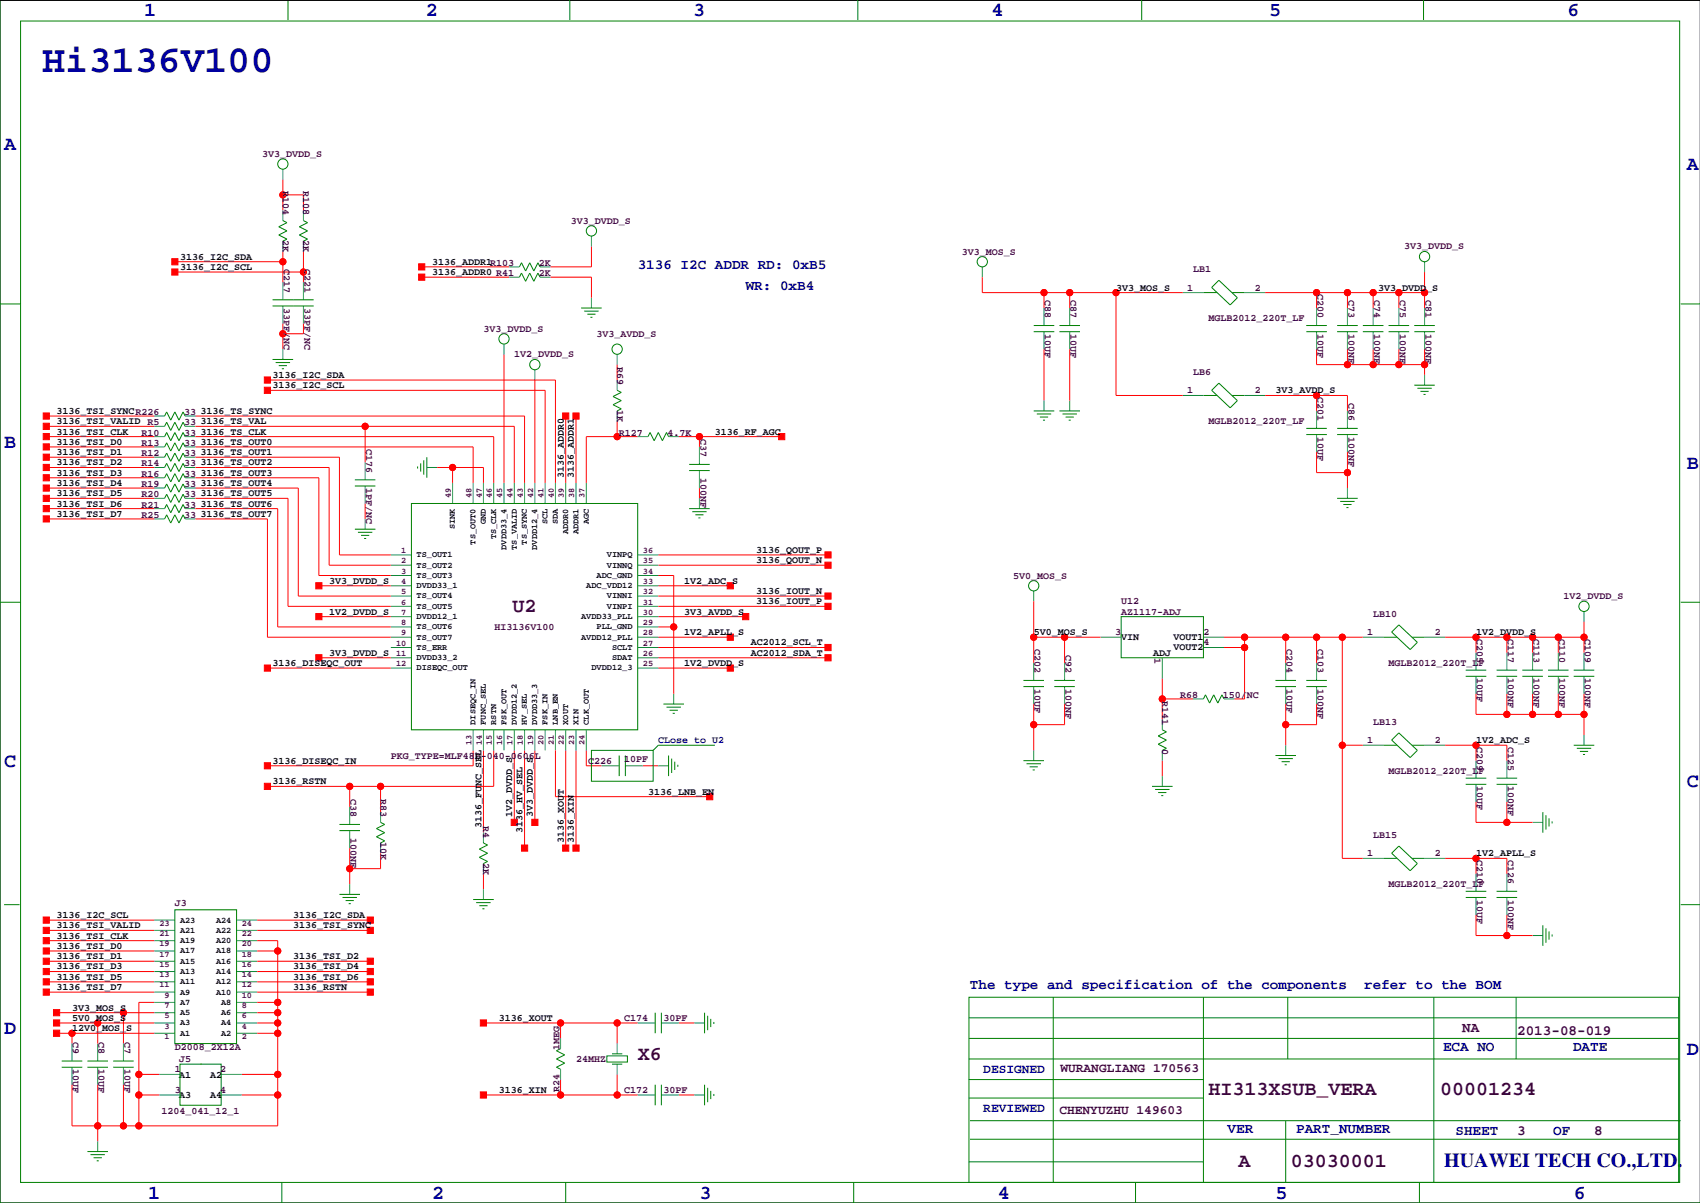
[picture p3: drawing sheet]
<svg xmlns="http://www.w3.org/2000/svg" width="420mm" height="297mm" viewBox="0 0 420 297" stroke-linecap="round" stroke-linejoin="round" font-family="sans-serif">
<path d="M419.9 .1h-419.9v296.9h419.9" fill="none" stroke="#000" stroke-width=".25"/>
<g fill="none" stroke="#008080" stroke-width=".25">
<path d="M69.8 41.8v2.5M69.8 51.9v2.6M69.8 59.5v2.6M74.9 51.9v2.6M74.9 59.5v2.6M146 58.3v2.5M69.8 69.7v4.3M69.8 75.6v4.3M74.9 69.7v4.3M74.9 75.6v4.3M125.7 65.9h2.6M125.7 68.4h2.6"/>
<path d="M133.3 65.9h2.6M133.3 68.4h2.6M146 73.5v2.6M242.6 65.9v2.5M257.8 76.1v4.3M264.2 76.1v4.3M292.1 72.2h5.1M307.3 72.2h5.1M325.1 76.1v4.3M332.7 76.1v4.3M339.1 76.1v4.3M345.4 76.1v4.3"/>
<path d="M351.8 64.6v2.6M351.8 76.1v4.3M69.8 86.2v2.6M124.5 84.9v2.6M132.1 91.3v2.5M152.4 87.5v2.5M152.4 93.8v2.6M257.8 81.9v4.3M257.8 98.9v2.6M264.2 81.9v4.3M264.2 98.9v2.6M292.1 97.6h5.1"/>
<path d="M307.3 97.6h5.1M325.1 81.9v4.3M332.7 81.9v4.3M339.1 81.9v4.3M345.4 81.9v4.3M351.8 81.9v4.3M351.8 92.6v2.5M38.1 118h2.5M38.1 115.4h2.5M38.1 112.9h2.5M38.1 102.7h2.5M38.1 107.8h2.5"/>
<path d="M38.1 105.3h2.5M38.1 110.3h2.5M45.7 118h2.6M45.7 115.4h2.6M45.7 112.9h2.6M45.7 102.7h2.6M45.7 107.8h2.6M45.7 105.3h2.6M45.7 110.3h2.6M90.2 114.2v4.3M105.4 115.4h2.5M111.8 119.2v5.1"/>
<path d="M116.8 119.2v5.1M119.4 119.2v5.1M121.9 119.2v5.1M124.5 119.2v5.1M127 119.2v5.1M129.5 119.2v5.1M132.1 119.2v5.1M134.6 119.2v5.1M137.2 119.2v5.1M139.7 119.2v5.1M142.2 119.2v5.1M144.8 119.2v5.1"/>
<path d="M152.4 101.5v2.5M157.5 107.8h2.5M165.1 107.8h2.5M172.7 110.3v4.4M172.7 116.2v4.3M325.1 101.5v4.3M325.1 107.3v4.3M332.7 101.5v4.3M332.7 107.3v4.3M38.1 128.1h2.5M38.1 125.6h2.5M38.1 120.5h2.5"/>
<path d="M38.1 123h2.5M45.7 128.1h2.6M45.7 125.6h2.6M45.7 120.5h2.6M45.7 123h2.6M90.2 120v4.3M90.2 128.1v2.6M96.5 137h5.1M96.5 139.6h5.1M157.5 137h5.1M157.5 139.6h5.1M172.7 123v2.6"/>
<path d="M332.7 120.5v2.5M96.5 157.3h5.1M96.5 159.9h5.1M96.5 142.1h5.1M96.5 144.6h5.1M96.5 147.2h5.1M96.5 149.7h5.1M96.5 152.3h5.1M96.5 154.8h5.1M157.5 157.3h5.1M157.5 159.9h5.1M157.5 142.1h5.1"/>
<path d="M157.5 144.6h5.1M157.5 147.2h5.1M157.5 149.7h5.1M157.5 152.3h5.1M157.5 154.8h5.1M255.3 145.9v2.5M271.8 157.3h5.1M297.2 157.3h5.1M297.2 159.9h5.1M336.5 157.3h5.1M351.8 157.3h5.1M391.2 151v2.5"/>
<path d="M96.5 162.4h5.1M96.5 165h5.1M157.5 162.4h5.1M157.5 165h5.1M166.4 171.3v2.5M255.3 163.7v4.3M255.3 169.5v4.3M262.9 163.7v4.3M262.9 169.5v4.3M287 162.4v5.1M287 177.7v2.5M294.6 172.6h2.6"/>
<path d="M302.3 172.6h2.5M317.5 163.7v4.3M317.5 169.5v4.3M325.1 163.7v4.3M325.1 169.5v4.3M364.5 161.1v4.4M364.5 167v4.3M372.1 161.1v4.4M372.1 167v4.3M378.5 161.1v4.4M378.5 167v4.3M384.8 161.1v4.4"/>
<path d="M384.8 167v4.3M391.2 161.1v4.4M391.2 167v4.3M86.4 199.2v4.4M116.8 180.2v5.1M119.4 180.2v5.1M121.9 180.2v5.1M124.5 180.2v5.1M127 180.2v5.1M129.5 180.2v5.1M132.1 180.2v5.1M134.6 180.2v5.1"/>
<path d="M137.2 180.2v5.1M139.7 180.2v5.1M142.2 180.2v5.1M144.8 180.2v5.1M148.6 189.1h4.3M154.4 189.1h4.3M162.6 189.1h2.5M255.3 185.3v2.5M287 185.3v2.5M287 191.6v2.6M317.5 184v2.5M336.5 184h5.1"/>
<path d="M351.8 184h5.1M364.5 187.8v4.3M364.5 193.7v4.3M372.1 187.8v4.3M372.1 193.7v4.3M391.2 181.5v2.5M86.4 205.1v4.3M86.4 218.3v2.5M94 200.5v2.6M94 208.1v2.6M119.4 205.6v2.5M119.4 213.2v2.6"/>
<path d="M119.4 219.6v2.5M336.5 211.9h5.1M351.8 211.9h5.1M364.5 215.8v4.3M372.1 215.8v4.3M378.5 203.1h2.5M38.1 239.9h5.1M38.1 237.3h5.1M38.1 234.8h5.1M38.1 232.3h5.1M38.1 229.7h5.1M38.1 227.2h5.1"/>
<path d="M58.4 239.9h5.1M58.4 237.3h5.1M58.4 234.8h5.1M58.4 232.3h5.1M58.4 229.7h5.1M58.4 227.2h5.1M364.5 221.6v4.3M372.1 221.6v4.3M378.5 231h2.5M17.8 257.7v4.3M24.1 257.7v4.3M30.5 257.7v4.3"/>
<path d="M38.1 252.6h5.1M38.1 255.1h5.1M38.1 242.4h5.1M38.1 250h5.1M38.1 247.5h5.1M38.1 245h5.1M58.4 252.6h5.1M58.4 255.1h5.1M58.4 242.4h5.1M58.4 250h5.1M58.4 247.5h5.1M58.4 245h5.1"/>
<path d="M138.4 256.4v2.5M152.4 257.7v2.5M157.5 252.6h4.3M163.3 252.6h4.3M171.4 252.6h2.6M17.8 263.5v4.3M24.1 263.5v4.3M30.5 263.5v4.3M39.4 270.4h5M39.4 265.3h5M54.6 270.4h5.1M54.6 265.3h5.1"/>
<path d="M138.4 264v2.6M152.4 262.7v2.6M157.5 270.4h4.3M163.3 270.4h4.3M171.4 270.4h2.6M24.1 281.8v2.5"/>
</g>
<g fill="none" stroke="#008000" stroke-width=".25">
<path d="M0 -.1v297.1h419.9M71.1 0v4.9M140.7 0v4.9M211.8 0v4.9M281.9 0v4.9M351.5 0v4.9M5.1 5.2h409.7v286.8h-409.7zM69.8 54.5l1.1 .5-2.1 1 2.1 1-2.1 1 2.1 1-1.1 .5M74.9 54.5l1 .5-2 1 2 1-2 1 2 1-1 .5M0 75h5.1M67.3 74h10.2M67.3 75.6h10.2"/>
<path d="M128.3 65.9l.5-1 1 2 1-2 1 2 1-2 .5 1M128.3 68.4l.5-1 1 2.1 1-2.1 1 2.1 1-2.1 .5 1M143.5 76.1h5.1M144.3 76.8h3.5M145 77.6h2.1M145.8 78.3h.5M297.2 72.2h3.3M301 69.2l4.6 4.3-1.8 1.8-4.6-4.3zM304.3 72.2h3M415 75h4.9M67.3 88.8h5.1M68.1 89.5h3.5"/>
<path d="M68.8 90.3h2.1M69.6 91h.5M152.4 96.4l1 .5-2 1 2 1-2 1 2 1.1-1 .5M255.3 80.4h5M255.3 81.9h5M261.6 80.4h5.1M261.6 81.9h5.1M297.2 97.6h3.3M301 94.6l4.6 4.3-1.8 1.8-4.6-4.3zM304.3 97.6h3M322.6 80.4h5.1M322.6 81.9h5.1"/>
<path d="M330.2 80.4h5.1M330.2 81.9h5.1M336.5 80.4h5.1M336.5 81.9h5.1M342.9 80.4h5.1M342.9 81.9h5.1M349.2 80.4h5.1M349.2 81.9h5.1M349.2 95.1h5.1M350 95.9h3.6M350.8 96.6h2M351.5 97.4h.5"/>
<path d="M40.6 118l.5-1 1.1 2 1-2 1 2 1-2 .5 1M40.6 115.4l.5-1 1.1 2 1-2 1 2 1-2 .5 1M40.6 112.9l.5-1 1.1 2 1-2 1 2 1-2 .5 1M40.6 102.7l.5-1 1.1 2 1-2 1 2 1-2 .5 1M40.6 107.8l.5-1 1.1 2 1-2 1 2 1-2 .5 1M40.6 105.3l.5-1 1.1 2 1-2 1 2 1-2 .5 1M40.6 110.3l.5-1 1.1 2.1 1-2.1 1 2.1 1-2.1 .5 1M87.6 118.5h5.1M103.1 115.2v.5M103.9 114.4v2M104.6 113.7v3.5M105.4 112.9v5.1"/>
<path d="M160 107.8l.5-1 1 2 1.1-2 1 2 1-2 .5 1M170.2 114.7h5.1M170.2 116.2h5.1M255.3 101.5h5M256 102.2h3.6M256.8 103h2M257.6 103.7h.5M261.6 101.5h5.1M262.4 102.2h3.5M263.1 103h2.1M263.9 103.7h.5M322.6 105.8h5.1"/>
<path d="M322.6 107.3h5.1M330.2 105.8h5.1M330.2 107.3h5.1M40.6 128.1l.5-1 1.1 2 1-2 1 2 1-2 .5 1M40.6 125.6l.5-1 1.1 2 1-2 1 2 1-2 .5 1M40.6 120.5l.5-1 1.1 2 1-2 1 2 1-2 .5 1M40.6 123l.5-1 1.1 2.1 1-2.1 1 2.1 1-2.1 .5 1M87.6 120h5.1M87.6 130.7h5.1M88.4 131.4h3.5M89.2 132.2h2M89.9 133h.5"/>
<path d="M101.6 124.3h55.9v55.9h-55.9zM170.2 125.6h5.1M170.9 126.4h3.6M171.7 127.1h2M172.5 127.9h.5M330.2 123h5.1M331 123.8h3.5M331.7 124.6h2.1M332.5 125.3h.5M0 148.7h5.1M276.9 152.3h20.3v10.1h-20.3zM341.6 157.3h3.3"/>
<path d="M343.7 156.1l1.7-1.8 4.6 4.3-1.8 1.8zM348.7 157.3h3.1M415 148.7h4.9M163.8 173.8h5.1M164.6 174.6h3.5M165.4 175.4h2M166.1 176.1h.5M252.7 168h5.1M252.7 169.5h5.1M260.3 168h5.1M260.3 169.5h5.1M297.2 172.6l.5-1 1 2 1-2 1 2 1.1-2 .5 1"/>
<path d="M315 168h5M315 169.5h5M322.6 168h5.1M322.6 169.5h5.1M361.9 165.5h5.1M361.9 167h5.1M369.6 165.5h5M369.6 167h5M375.9 165.5h5.1M375.9 167h5.1M382.3 165.5h5M382.3 167h5"/>
<path d="M388.6 165.5h5.1M388.6 167h5.1M146 185.3h15.3v7.6h-15.3zM152.9 186.5v5.1M154.4 186.5v5.1M165.1 186.5v5.1M165.9 187.3v3.6M166.6 188.1v2M167.4 188.8v.5M176.5 184h-13.9l-1.3 1.3M252.7 187.8h5.1M253.5 188.6h3.5"/>
<path d="M254.3 189.3h2M255 190.1h.5M284.5 194.2h5.1M285.2 194.9h3.6M286 195.7h2M286.8 196.5h.5M287 180.2l1 .5-2 1 2 1-2 1.1 2 1-1 .5M315 186.5h5M315.7 187.3h3.6M316.5 188.1h2M317.2 188.8h.6M341.6 184h3.3"/>
<path d="M343.7 182.7l1.7-1.7 4.6 4.3-1.8 1.8zM348.7 184h3.1M361.9 192.1h5.1M361.9 193.7h5.1M369.6 192.1h5M369.6 193.7h5M388.6 184h5.1M389.4 184.8h3.5M390.1 185.5h2.1M390.9 186.3h.5M83.8 203.6h5.1M83.8 205.1h5.1"/>
<path d="M94 203.1l1 .5-2 1 2 1-2 1 2 1-1 .5M119.4 208.1l1 .5-2 1.1 2 1-2 1 2 1-1 .5M341.6 211.9h3.3M343.7 210.7l1.7-1.8 4.6 4.3-1.8 1.8zM348.7 211.9h3.1M381 200.5v5.1M381.8 201.3v3.5M382.5 202v2.1M383.3 202.8v.5M1 223.4h3.8M43.2 224.6h15.2v33.1h-15.2zM83.8 220.8h5.1"/>
<path d="M84.6 221.6h3.5M85.3 222.4h2.1M86.1 223.1h.5M116.8 222.1h5.1M117.6 222.9h3.6M118.4 223.6h2M119.1 224.4h.5M361.9 220.1h5.1M361.9 221.6h5.1M369.6 220.1h5M369.6 221.6h5M381 228.5v5"/>
<path d="M381.8 229.2v3.6M382.5 230v2M383.3 230.7v.6M415 223.4h4.9M138.4 258.9l-1 .5 2 1.1-2 1 2 1-2 1 1 .5M161.8 250v5.1M163.3 250v5.1M174 250v5.1M174.8 250.8v3.6M175.5 251.6v2M176.3 252.3v.5M239.3 246.2h175.2v45.8h-175.2z"/>
<path d="M239.3 251.3h175.2M239.3 256.4h175.2M260.1 246.2v45.8M297.2 246.2v45.8M318 246.2v15.3M354.1 246.2v45.8M374.4 246.2v15.3M15.2 262h5.1M15.2 263.5h5.1M21.6 262h5.1M21.6 263.5h5.1M27.9 262h5.1"/>
<path d="M27.9 263.5h5.1M44.4 262.7h10.2v10.2h-10.2zM49.5 262.7h.1M149.9 260.7h5v1.5h-5zM151.1 262.7h2.6M151.1 260.2h2.6M161.8 267.8v5.1M163.3 267.8v5.1M174 267.8v5.1M174.8 268.6v3.5M175.5 269.4v2M176.3 270.1v.5"/>
<path d="M239.3 266.6h57.9M239.3 261.5h175.2M239.3 271.1h57.9M239.5 276.7h175.5M317.5 276.7v15.3M21.6 284.3h5.1M22.4 285.1h3.5M23.1 285.9h2M23.9 286.6h.5M69.6 292v5M139.7 292v5M210.8 292v5"/>
<path d="M239.3 286.9h57.9M239.5 281.3h175M280.4 292v5M350.5 292v5M383.5 287.4h.1"/>
<circle cx="69.8" cy="40.5" r="1.27"/>
<circle cx="146" cy="57" r="1.27"/>
<circle cx="242.6" cy="64.6" r="1.27"/>
<circle cx="351.8" cy="63.4" r="1.27"/>
<circle cx="124.5" cy="83.7" r="1.27"/>
<circle cx="132.1" cy="90" r="1.27"/>
<circle cx="152.4" cy="86.2" r="1.27"/>
<circle cx="255.3" cy="144.6" r="1.27"/>
<circle cx="391.2" cy="149.7" r="1.27"/>
</g>
<g fill="none" stroke="#f00" stroke-width=".25">
<path d="M69.8 44.3v7.6M69.8 48.1h5.1v3.8M43.2 64.6h26.6M43.2 67.2h31.7M69.8 62.1v7.6M69.8 79.9v6.3M74.9 62.1v7.6M74.9 79.9v2.5h-5.1M104.1 68.4h21.6M104.1 65.9h21.6M135.9 68.4h10.1v5.1M146 60.8v5.1h-10.1"/>
<path d="M242.6 68.4v3.8h49.5M257.8 72.2v3.9M264.2 72.2v3.9M275.6 72.2v25.4h16.5M312.4 72.2h39.4M325.1 72.2v3.9M332.7 72.2v3.9M339.1 72.2v3.9M345.4 72.2v3.9M351.8 67.2v8.9M66 93.8h71.2v25.4M66 96.4h68.6v22.8"/>
<path d="M124.5 87.5v31.7M132.1 93.8v25.4M152.4 90v3.8M257.8 86.2v12.7M264.2 86.2v12.7M312.4 97.6h20.3v3.9M325.1 86.2v3.8h26.7M325.1 97.6v3.9M332.7 86.2v3.8M339.1 86.2v3.8M345.4 86.2v3.8M351.8 86.2v6.4"/>
<path d="M11.4 107.8h26.7M11.4 115.4h26.7M11.4 102.7h26.7M11.4 110.3h26.7M11.4 118h26.7M11.4 112.9h26.7M11.4 105.3h26.7M48.3 107.8h73.6v11.4M48.3 118h30.4v24.1h17.8M48.3 115.4h33v24.2h15.2M48.3 102.7h81.2v16.5M48.3 105.3h78.7v13.9"/>
<path d="M48.3 112.9h35.5v24.1h12.7M48.3 110.3h68.5v8.9M90.2 105.3v8.9M107.9 115.4h11.5v3.8M111.8 115.4v3.8M139.7 102.7v16.5M142.2 102.7v16.5M152.4 104v3.8M157.5 107.8h-12.7v11.4M167.6 107.8h25.4M172.7 107.8v2.5M325.1 111.6v5.1h7.6"/>
<path d="M332.7 111.6v8.9M11.4 120.5h26.7M11.4 123h26.7M11.4 125.6h26.7M11.4 128.1h26.7M48.3 125.6h20.3v29.2h27.9M48.3 128.1h17.7v29.2h30.5M48.3 120.5h25.4v26.7h22.8M48.3 123h22.8v26.7h25.4M90.2 124.3v3.8M162.6 137h41.9M162.6 139.6h41.9"/>
<path d="M172.7 120.5v2.5M78.7 152.3h17.8M78.7 144.6h17.8M162.6 157.3h17.7M162.6 159.9h41.9M162.6 152.3h21.5M162.6 142.1h3.8v29.2M162.6 154.8h3.8M162.6 144.6h17.7M162.6 147.2h41.9M162.6 149.7h41.9M255.3 157.3h16.5"/>
<path d="M255.3 148.4v15.3M262.9 157.3v6.4M302.3 157.3h34.2M302.3 159.9h5M307.3 157.3v15.3h-2.5M317.5 157.3v6.4M325.1 157.3v6.4M331.5 157.3v54.6h5M356.9 157.3h34.3M364.5 157.3v3.8M372.1 157.3v3.8M378.5 157.3v3.8"/>
<path d="M384.8 157.3v3.8M391.2 153.5v7.6M66 165h30.5M78.7 162.4h17.8M162.6 162.4h41.9M162.6 165h17.7M255.3 173.8v11.5M262.9 173.8v5.1h-7.6M287 172.6h7.6M287 167.5v10.2M317.5 173.8v10.2M325.1 173.8v5.1h-7.6"/>
<path d="M364.5 171.3v5.1h26.7M372.1 171.3v5.1M378.5 171.3v5.1M384.8 171.3v5.1M391.2 171.3v10.2M86.4 194.2v5M94 194.2v6.3M116.8 185.3v3.8h-50.8M119.4 185.3v20.3M121.9 185.3v8.9h-55.9M127 185.3v17.8M129.5 185.3v24.1"/>
<path d="M132.1 185.3v17.8M137.2 185.3v11.4h38.1M139.7 185.3v24.1M142.2 185.3v24.1M144.8 185.3v3.8h3.8M158.7 189.1h3.9M287 187.8v3.8M331.5 184h5M356.9 184h15.2v3.8M364.5 184v3.8M364.5 198v5.1h14M372.1 198v5.1"/>
<path d="M86.4 209.4v8.9M94 210.7v3.8h-7.6M119.4 215.8v3.8M356.9 211.9h15.2v3.9M364.5 211.9v3.9M11.4 239.9h26.7M11.4 229.7h26.7M11.4 232.3h26.7M11.4 234.8h26.7M11.4 237.3h26.7M11.4 227.2h26.7M63.5 239.9h27.9"/>
<path d="M63.5 229.7h27.9M63.5 232.3h5.1v45.7h-50.8v-10.2M63.5 234.8h5.1M63.5 237.3h27.9M63.5 227.2h27.9M364.5 225.9v5.1h14M372.1 225.9v5.1M11.4 242.4h26.7M11.4 245h26.7M14 255.1h24.1M14 252.6h24.1M14 250h24.1"/>
<path d="M17.8 255.1v2.6M24.1 252.6v5.1M30.5 250v7.7M38.1 247.5h-3.8v30.5M63.5 242.4h27.9M63.5 245h27.9M63.5 255.1h5.1M63.5 252.6h5.1M63.5 250h5.1M63.5 247.5h5.1M119.4 252.6h38.1M138.4 252.6v3.8"/>
<path d="M152.4 252.6v5.1M167.6 252.6h3.8M24.1 267.8v14M30.5 267.8v10.2M34.3 270.4h5.1M34.3 265.3h5.1M59.7 270.4h8.9M59.7 265.3h8.9M119.4 270.4h38.1M138.4 266.6v3.8M152.4 265.3v5.1M167.6 270.4h3.8"/>
<circle cx="69.9" cy="48.1" r=".76"/>
<circle cx="69.9" cy="64.6" r=".76"/>
<circle cx="74.9" cy="67.2" r=".76"/>
<circle cx="257.8" cy="72.2" r=".76"/>
<circle cx="264.2" cy="72.2" r=".76"/>
<circle cx="275.6" cy="72.2" r=".76"/>
<circle cx="325.1" cy="72.2" r=".76"/>
<circle cx="332.7" cy="72.2" r=".76"/>
<circle cx="339.1" cy="72.2" r=".76"/>
<circle cx="345.4" cy="72.2" r=".76"/>
<circle cx="351.8" cy="72.2" r=".76"/>
<circle cx="69.9" cy="82.4" r=".76"/>
<circle cx="325.1" cy="97.6" r=".76"/>
<circle cx="332.7" cy="90" r=".76"/>
<circle cx="339.1" cy="90" r=".76"/>
<circle cx="345.4" cy="90" r=".76"/>
<circle cx="351.8" cy="90" r=".76"/>
<circle cx="90.2" cy="105.3" r=".76"/>
<circle cx="111.8" cy="115.4" r=".76"/>
<circle cx="152.4" cy="107.8" r=".76"/>
<circle cx="172.7" cy="107.8" r=".76"/>
<circle cx="332.7" cy="116.7" r=".76"/>
<circle cx="166.4" cy="154.8" r=".76"/>
<circle cx="255.3" cy="157.3" r=".76"/>
<circle cx="262.9" cy="157.3" r=".76"/>
<circle cx="307.3" cy="157.3" r=".76"/>
<circle cx="307.3" cy="159.9" r=".76"/>
<circle cx="317.5" cy="157.3" r=".76"/>
<circle cx="325.1" cy="157.3" r=".76"/>
<circle cx="331.5" cy="157.3" r=".76"/>
<circle cx="364.5" cy="157.3" r=".76"/>
<circle cx="372.1" cy="157.3" r=".76"/>
<circle cx="378.5" cy="157.3" r=".76"/>
<circle cx="384.8" cy="157.3" r=".76"/>
<circle cx="391.2" cy="157.3" r=".76"/>
<circle cx="255.3" cy="178.9" r=".76"/>
<circle cx="287" cy="172.6" r=".76"/>
<circle cx="317.5" cy="178.9" r=".76"/>
<circle cx="372.1" cy="176.4" r=".76"/>
<circle cx="378.5" cy="176.4" r=".76"/>
<circle cx="384.8" cy="176.4" r=".76"/>
<circle cx="391.2" cy="176.4" r=".76"/>
<circle cx="86.4" cy="194.2" r=".76"/>
<circle cx="94" cy="194.2" r=".76"/>
<circle cx="331.5" cy="184" r=".76"/>
<circle cx="364.5" cy="184" r=".76"/>
<circle cx="86.4" cy="214.5" r=".76"/>
<circle cx="364.5" cy="211.9" r=".76"/>
<circle cx="372.1" cy="203.1" r=".76"/>
<circle cx="68.6" cy="234.8" r=".76"/>
<circle cx="372.1" cy="231" r=".76"/>
<circle cx="17.8" cy="255.1" r=".76"/>
<circle cx="24.1" cy="252.6" r=".76"/>
<circle cx="30.5" cy="250" r=".76"/>
<circle cx="68.6" cy="252.6" r=".76"/>
<circle cx="68.6" cy="250" r=".76"/>
<circle cx="68.6" cy="255.1" r=".76"/>
<circle cx="68.6" cy="247.5" r=".76"/>
<circle cx="138.4" cy="252.6" r=".76"/>
<circle cx="152.4" cy="252.6" r=".76"/>
<circle cx="24.1" cy="278" r=".76"/>
<circle cx="30.5" cy="278" r=".76"/>
<circle cx="34.3" cy="265.3" r=".76"/>
<circle cx="34.3" cy="270.4" r=".76"/>
<circle cx="34.3" cy="278" r=".76"/>
<circle cx="68.6" cy="265.3" r=".76"/>
<circle cx="68.6" cy="270.4" r=".76"/>
<circle cx="138.4" cy="270.4" r=".76"/>
<circle cx="152.4" cy="270.4" r=".76"/>
</g>
<g fill="#f00" stroke="#f00" stroke-width=".25">
<path d="M10.7 239.1h1.5v1.6h-1.5z" fill-rule="evenodd"/>
<path d="M10.7 241.7h1.5v1.5h-1.5z" fill-rule="evenodd"/>
<path d="M10.7 244.2h1.5v1.5h-1.5z" fill-rule="evenodd"/>
<path d="M10.7 229h1.5v1.5h-1.5z" fill-rule="evenodd"/>
<path d="M10.7 231.5h1.5v1.5h-1.5z" fill-rule="evenodd"/>
<path d="M10.7 234h1.5v1.6h-1.5z" fill-rule="evenodd"/>
<path d="M10.7 236.6h1.5v1.5h-1.5z" fill-rule="evenodd"/>
<path d="M90.7 229h1.5v1.5h-1.5z" fill-rule="evenodd"/>
<path d="M90.7 236.6h1.5v1.5h-1.5z" fill-rule="evenodd"/>
<path d="M90.7 239.1h1.5v1.6h-1.5z" fill-rule="evenodd"/>
<path d="M90.7 241.7h1.5v1.5h-1.5z" fill-rule="evenodd"/>
<path d="M90.7 244.2h1.5v1.5h-1.5z" fill-rule="evenodd"/>
<path d="M13.2 249.3h1.5v1.5h-1.5z" fill-rule="evenodd"/>
<path d="M118.6 251.8h1.5v1.6h-1.5z" fill-rule="evenodd"/>
<path d="M118.6 269.6h1.5v1.5h-1.5z" fill-rule="evenodd"/>
<path d="M65.3 193.4h1.5v1.5h-1.5z" fill-rule="evenodd"/>
<path d="M138.9 102h1.6v1.5h-1.6z" fill-rule="evenodd"/>
<path d="M103.4 67.7h1.5v1.5h-1.5z" fill-rule="evenodd"/>
<path d="M103.4 65.1h1.5v1.6h-1.5z" fill-rule="evenodd"/>
<path d="M78 151.5h1.5v1.5h-1.5z" fill-rule="evenodd"/>
<path d="M138.9 208.6h1.6v1.6h-1.6z" fill-rule="evenodd"/>
<path d="M141.5 208.6h1.5v1.6h-1.5z" fill-rule="evenodd"/>
<path d="M128.8 208.6h1.5v1.6h-1.5z" fill-rule="evenodd"/>
<path d="M78 143.9h1.5v1.5h-1.5z" fill-rule="evenodd"/>
<path d="M78 161.7h1.5v1.5h-1.5z" fill-rule="evenodd"/>
<path d="M126.2 202.3h1.6v1.5h-1.6z" fill-rule="evenodd"/>
<path d="M131.3 202.3h1.5v1.5h-1.5z" fill-rule="evenodd"/>
<path d="M179.6 164.2h1.5v1.5h-1.5z" fill-rule="evenodd"/>
<path d="M183.4 151.5h1.5v1.5h-1.5z" fill-rule="evenodd"/>
<path d="M179.6 143.9h1.5v1.5h-1.5z" fill-rule="evenodd"/>
<path d="M203.7 136.3h1.5v1.5h-1.5z" fill-rule="evenodd"/>
<path d="M203.7 138.8h1.5v1.5h-1.5z" fill-rule="evenodd"/>
<path d="M203.7 159.1h1.5v1.5h-1.5z" fill-rule="evenodd"/>
<path d="M203.7 161.7h1.5v1.5h-1.5z" fill-rule="evenodd"/>
<path d="M65.3 93.1h1.5v1.5h-1.5z" fill-rule="evenodd"/>
<path d="M65.3 95.6h1.5v1.5h-1.5z" fill-rule="evenodd"/>
<path d="M179.6 156.6h1.5v1.5h-1.5z" fill-rule="evenodd"/>
<path d="M65.3 164.2h1.5v1.5h-1.5z" fill-rule="evenodd"/>
<path d="M65.3 188.3h1.5v1.6h-1.5z" fill-rule="evenodd"/>
<path d="M10.7 107h1.5v1.6h-1.5z" fill-rule="evenodd"/>
<path d="M10.7 109.6h1.5v1.5h-1.5z" fill-rule="evenodd"/>
<path d="M10.7 112.1h1.5v1.6h-1.5z" fill-rule="evenodd"/>
<path d="M10.7 114.7h1.5v1.5h-1.5z" fill-rule="evenodd"/>
<path d="M10.7 117.2h1.5v1.5h-1.5z" fill-rule="evenodd"/>
<path d="M10.7 119.7h1.5v1.6h-1.5z" fill-rule="evenodd"/>
<path d="M10.7 122.3h1.5v1.5h-1.5z" fill-rule="evenodd"/>
<path d="M10.7 124.8h1.5v1.6h-1.5z" fill-rule="evenodd"/>
<path d="M10.7 127.4h1.5v1.5h-1.5z" fill-rule="evenodd"/>
<path d="M42.4 63.9h1.5v1.5h-1.5z" fill-rule="evenodd"/>
<path d="M42.4 66.4h1.5v1.5h-1.5z" fill-rule="evenodd"/>
<path d="M10.7 104.5h1.5v1.5h-1.5z" fill-rule="evenodd"/>
<path d="M10.7 102h1.5v1.5h-1.5z" fill-rule="evenodd"/>
<path d="M203.7 149h1.5v1.5h-1.5z" fill-rule="evenodd"/>
<path d="M203.7 146.4h1.5v1.5h-1.5z" fill-rule="evenodd"/>
<path d="M13.2 251.8h1.5v1.6h-1.5z" fill-rule="evenodd"/>
<path d="M13.2 254.4h1.5v1.5h-1.5z" fill-rule="evenodd"/>
<path d="M10.7 226.4h1.5v1.6h-1.5z" fill-rule="evenodd"/>
<path d="M90.7 226.4h1.5v1.6h-1.5z" fill-rule="evenodd"/>
<path d="M174.5 195.9h1.5v1.6h-1.5z" fill-rule="evenodd"/>
<path d="M192.3 107h1.5v1.6h-1.5z" fill-rule="evenodd"/>
<path d="M141.5 102h1.5v1.5h-1.5z" fill-rule="evenodd"/>
<circle cx="257.8" cy="72.2" r=".76"/>
<circle cx="264.2" cy="72.2" r=".76"/>
<circle cx="275.6" cy="72.2" r=".76"/>
<circle cx="152.4" cy="107.8" r=".76"/>
<circle cx="34.3" cy="265.3" r=".76"/>
<circle cx="34.3" cy="270.4" r=".76"/>
<circle cx="24.1" cy="278" r=".76"/>
<circle cx="30.5" cy="278" r=".76"/>
<circle cx="34.3" cy="278" r=".76"/>
<circle cx="68.6" cy="234.8" r=".76"/>
<circle cx="68.6" cy="247.5" r=".76"/>
<circle cx="68.6" cy="250" r=".76"/>
<circle cx="68.6" cy="252.6" r=".76"/>
<circle cx="68.6" cy="255.1" r=".76"/>
<circle cx="68.6" cy="265.3" r=".76"/>
<circle cx="68.6" cy="270.4" r=".76"/>
<circle cx="30.5" cy="250" r=".76"/>
<circle cx="152.4" cy="252.6" r=".76"/>
<circle cx="138.4" cy="252.6" r=".76"/>
<circle cx="152.4" cy="270.4" r=".76"/>
<circle cx="138.4" cy="270.4" r=".76"/>
<circle cx="94" cy="194.2" r=".76"/>
<circle cx="86.4" cy="194.2" r=".76"/>
<circle cx="372.1" cy="176.4" r=".76"/>
<circle cx="378.5" cy="176.4" r=".76"/>
<circle cx="384.8" cy="176.4" r=".76"/>
<circle cx="391.2" cy="176.4" r=".76"/>
<circle cx="372.1" cy="231" r=".76"/>
<circle cx="372.1" cy="203.1" r=".76"/>
<circle cx="331.5" cy="184" r=".76"/>
<circle cx="331.5" cy="157.3" r=".76"/>
<circle cx="325.1" cy="157.3" r=".76"/>
<circle cx="307.3" cy="159.9" r=".76"/>
<circle cx="307.3" cy="157.3" r=".76"/>
<circle cx="317.5" cy="157.3" r=".76"/>
<circle cx="317.5" cy="178.9" r=".76"/>
<circle cx="287" cy="172.6" r=".76"/>
<circle cx="255.3" cy="178.9" r=".76"/>
<circle cx="332.7" cy="116.7" r=".76"/>
<circle cx="351.8" cy="90" r=".76"/>
<circle cx="345.4" cy="90" r=".76"/>
<circle cx="339.1" cy="90" r=".76"/>
<circle cx="332.7" cy="90" r=".76"/>
<circle cx="166.4" cy="154.8" r=".76"/>
<circle cx="86.4" cy="214.5" r=".76"/>
<circle cx="111.8" cy="115.4" r=".76"/>
<circle cx="69.9" cy="48.1" r=".76"/>
<circle cx="69.9" cy="82.4" r=".76"/>
<circle cx="364.5" cy="184" r=".76"/>
<circle cx="364.5" cy="211.9" r=".76"/>
<circle cx="325.1" cy="97.6" r=".76"/>
<circle cx="345.4" cy="72.2" r=".76"/>
<circle cx="339.1" cy="72.2" r=".76"/>
<circle cx="332.7" cy="72.2" r=".76"/>
<circle cx="325.1" cy="72.2" r=".76"/>
<circle cx="351.8" cy="72.2" r=".76"/>
<circle cx="364.5" cy="157.3" r=".76"/>
<circle cx="372.1" cy="157.3" r=".76"/>
<circle cx="384.8" cy="157.3" r=".76"/>
<circle cx="378.5" cy="157.3" r=".76"/>
<circle cx="391.2" cy="157.3" r=".76"/>
<circle cx="255.3" cy="157.3" r=".76"/>
<circle cx="262.9" cy="157.3" r=".76"/>
<circle cx="69.9" cy="64.6" r=".76"/>
<circle cx="74.9" cy="67.2" r=".76"/>
<circle cx="90.2" cy="105.3" r=".76"/>
<circle cx="24.1" cy="252.6" r=".76"/>
<circle cx="17.8" cy="255.1" r=".76"/>
<circle cx="172.7" cy="107.8" r=".76"/>
</g>
<text font-size="9.5" fill="#0000a0" x="10.4" y="17.7">Hi3136V100</text>
<g font-size="4.9" fill="#0000a0">
<text x="35.6" y="3.9">1</text>
<text x="105.2" y="3.9">2</text>
<text x="171.2" y="3.9">3</text>
<text x="244.9" y="3.9">4</text>
<text x="313.4" y="3.9">5</text>
<text x="387.1" y="3.9">6</text>
<text x="1" y="36.9">A</text>
<text x="416.6" y="42">A</text>
<text x="1" y="110.6">B</text>
<text x="416.6" y="115.7">B</text>
<text x="1" y="189.3">C</text>
<text x="416.6" y="194.4">C</text>
<text x="1" y="255.4">D</text>
<text x="416.6" y="260.5">D</text>
<text x="356.6" y="288">HUAWEI TECH CO.,LTD.</text>
<text x="36.6" y="296">1</text>
<text x="106.7" y="296">2</text>
<text x="172.7" y="296">3</text>
<text x="246.4" y="296">4</text>
<text x="315" y="296">5</text>
<text x="388.6" y="296">6</text>
</g>
<g font-size="4.9" fill="#400040">
<text x="126.6" y="151.1">U2</text>
<text x="157.5" y="261.7">X6</text>
<text x="298.5" y="270.5">HI313XSUB_VERA</text>
<text x="355.6" y="270.5">00001234</text>
<text x="305.9" y="288.3">A</text>
<text x="318.8" y="288.3">03030001</text>
</g>
<g font-size="3.5" fill="#0000a0">
<text x="157.5" y="66.4">3136 I2C ADDR RD: 0xB5</text>
<text x="184.1" y="71.5">WR: 0xB4</text>
<text x="239.5" y="244.2">The type and specification of the components</text>
<text x="336.9" y="244.2">refer to the BOM</text>
<text x="356.4" y="259.4">ECA NO</text>
<text x="388.5" y="259.4">DATE</text>
<text x="303.1" y="279.7">VER</text>
<text x="320.1" y="279.7">PART_NUMBER</text>
<text x="359.4" y="280.3">SHEET</text>
<text x="383.5" y="280.3">OF</text>
</g>
<g font-size="3.5" fill="#400040">
<text x="361.1" y="254.9">NA</text>
<text x="374.6" y="255.7">2013-08-019</text>
<text x="374.6" y="280.3">3</text>
<text x="393.7" y="280.3">8</text>
</g>
<g font-size="3.2" fill="#0000a0">
<text x="242.8" y="264.9">DESIGNED</text>
<text x="242.8" y="274.5">REVIEWED</text>
</g>
<g font-size="3.2" fill="#400040">
<text x="261.9" y="264.7">WURANGLIANG 170563</text>
<text x="261.6" y="275.1">CHENYUZHU 149603</text>
</g>
<g font-size="2.5" fill="#400040">
<text x="64.8" y="38.7">3V3_DVDD_S</text>
<text x="69.8" y="47.3" transform="rotate(90 69.8 47.3)">R104</text>
<text x="74.9" y="47.3" transform="rotate(90 74.9 47.3)">R108</text>
<text x="69.8" y="59.3" transform="rotate(90 69.8 59.3)">2K</text>
<text x="74.9" y="59.3" transform="rotate(90 74.9 59.3)">2K</text>
<text x="141" y="55.2">3V3_DVDD_S</text>
<text x="133.1" y="65.6">2K</text>
<text x="237.5" y="62.9">3V3_MOS_S</text>
<text x="346.7" y="61.6">3V3_DVDD_S</text>
<text x="70.1" y="66.3" transform="rotate(90 70.1 66.3)">C217</text>
<text x="75.2" y="66.3" transform="rotate(90 75.2 66.3)">C221</text>
<text x="133.1" y="68.2">2K</text>
<text x="293.2" y="71.7">1</text>
<text x="294.6" y="67.2">LB1</text>
<text x="309.9" y="71.7">2</text>
<text x="70.1" y="76.1" transform="rotate(90 70.1 76.1)">33PF/NC</text>
<text x="75.2" y="76.1" transform="rotate(90 75.2 76.1)">33PF/NC</text>
<text x="258" y="74.2" transform="rotate(90 258 74.2)">C88</text>
<text x="264.4" y="74.2" transform="rotate(90 264.4 74.2)">C87</text>
<text x="325.3" y="72.7" transform="rotate(90 325.3 72.7)">C200</text>
<text x="333" y="74.2" transform="rotate(90 333 74.2)">C73</text>
<text x="339.3" y="74.2" transform="rotate(90 339.3 74.2)">C74</text>
<text x="345.7" y="74.2" transform="rotate(90 345.7 74.2)">C75</text>
<text x="352" y="74.2" transform="rotate(90 352 74.2)">C81</text>
<text x="119.4" y="81.9">3V3_DVDD_S</text>
<text x="147.3" y="83.2">3V3_AVDD_S</text>
<text x="258" y="82.4" transform="rotate(90 258 82.4)">10UF</text>
<text x="264.4" y="82.4" transform="rotate(90 264.4 82.4)">10UF</text>
<text x="298.5" y="79.4">MGLB2012_220T_LF</text>
<text x="325.3" y="82.4" transform="rotate(90 325.3 82.4)">10UF</text>
<text x="333" y="82.4" transform="rotate(90 333 82.4)">100NF</text>
<text x="339.3" y="82.4" transform="rotate(90 339.3 82.4)">100NF</text>
<text x="345.7" y="82.4" transform="rotate(90 345.7 82.4)">100NF</text>
<text x="352" y="82.4" transform="rotate(90 352 82.4)">100NF</text>
<text x="127" y="88.3">1V2_DVDD_S</text>
<text x="152.4" y="90.7" transform="rotate(90 152.4 90.7)">R69</text>
<text x="294.6" y="92.6">LB6</text>
<text x="152.4" y="101.2" transform="rotate(90 152.4 101.2)">1K</text>
<text x="293.2" y="97.1">1</text>
<text x="309.9" y="97.1">2</text>
<text x="325.3" y="98.1" transform="rotate(90 325.3 98.1)">C201</text>
<text x="333" y="99.6" transform="rotate(90 333 99.6)">C86</text>
<text x="34.9" y="107.6">R10</text>
<text x="45.5" y="105">33</text>
<text x="45.5" y="107.6">33</text>
<text x="45.5" y="102.5">33</text>
<text x="152.8" y="107.6">R127</text>
<text x="164.8" y="107.6">4.7K</text>
<text x="298.5" y="104.8">MGLB2012_220T_LF</text>
<text x="325.3" y="107.8" transform="rotate(90 325.3 107.8)">10UF</text>
<text x="333" y="107.8" transform="rotate(90 333 107.8)">100NF</text>
<text x="34.9" y="110.1">R13</text>
<text x="34.9" y="112.6">R12</text>
<text x="45.5" y="110.1">33</text>
<text x="45.5" y="112.6">33</text>
<text x="90.4" y="110.8" transform="rotate(90 90.4 110.8)">C176</text>
<text x="172.9" y="108.4" transform="rotate(90 172.9 108.4)">C37</text>
<text x="34.9" y="115.2">R14</text>
<text x="34.9" y="117.7">R16</text>
<text x="45.5" y="115.2">33</text>
<text x="45.5" y="117.7">33</text>
<text x="172.9" y="118" transform="rotate(90 172.9 118)">100NF</text>
<text x="34.9" y="122.8">R20</text>
<text x="34.9" y="120.3">R19</text>
<text x="34.9" y="125.3">R21</text>
<text x="45.5" y="122.8">33</text>
<text x="45.5" y="120.3">33</text>
<text x="45.5" y="125.3">33</text>
<text x="90.4" y="120.5" transform="rotate(90 90.4 120.5)">1PF/NC</text>
<text x="34.9" y="127.9">R25</text>
<text x="45.5" y="127.9">33</text>
<text x="250.2" y="142.9">5V0_MOS_S</text>
<text x="276.9" y="149.2">U12</text>
<text x="386.1" y="147.9">1V2_DVDD_S</text>
<text x="122.1" y="155.5">HI3136V100</text>
<text x="276.9" y="151.8">AZ1117-ADJ</text>
<text x="339.1" y="152.3">LB10</text>
<text x="255.5" y="160.3" transform="rotate(90 255.5 160.3)">C202</text>
<text x="263.1" y="161.8" transform="rotate(90 263.1 161.8)">C92</text>
<text x="275.4" y="156.8">3</text>
<text x="297.2" y="156.8">2</text>
<text x="297.2" y="159.4">4</text>
<text x="317.7" y="160.3" transform="rotate(90 317.7 160.3)">C204</text>
<text x="325.3" y="160.3" transform="rotate(90 325.3 160.3)">C103</text>
<text x="337.6" y="156.8">1</text>
<text x="354.3" y="156.8">2</text>
<text x="364.7" y="157.8" transform="rotate(90 364.7 157.8)">C205</text>
<text x="372.3" y="157.8" transform="rotate(90 372.3 157.8)">C117</text>
<text x="378.7" y="157.8" transform="rotate(90 378.7 157.8)">C113</text>
<text x="385" y="157.8" transform="rotate(90 385 157.8)">C110</text>
<text x="391.4" y="157.8" transform="rotate(90 391.4 157.8)">C109</text>
<text x="285.1" y="162.4" transform="rotate(90 285.1 162.4)">1</text>
<text x="342.9" y="164.5">MGLB2012_220T_LF</text>
<text x="364.7" y="167.5" transform="rotate(90 364.7 167.5)">10UF</text>
<text x="372.3" y="167.5" transform="rotate(90 372.3 167.5)">100NF</text>
<text x="378.7" y="167.5" transform="rotate(90 378.7 167.5)">100NF</text>
<text x="385" y="167.5" transform="rotate(90 385 167.5)">100NF</text>
<text x="391.4" y="167.5" transform="rotate(90 391.4 167.5)">100NF</text>
<text x="255.5" y="170" transform="rotate(90 255.5 170)">10UF</text>
<text x="263.1" y="170" transform="rotate(90 263.1 170)">100NF</text>
<text x="287" y="173" transform="rotate(90 287 173)">R141</text>
<text x="291.5" y="172.3">R68</text>
<text x="302" y="172.3">150/NC</text>
<text x="317.7" y="170" transform="rotate(90 317.7 170)">10UF</text>
<text x="325.3" y="170" transform="rotate(90 325.3 170)">100NF</text>
<text x="339.1" y="178.9">LB13</text>
<text x="287" y="185" transform="rotate(90 287 185)">0</text>
<text x="337.6" y="183.5">1</text>
<text x="354.3" y="183.5">2</text>
<text x="364.7" y="184.4" transform="rotate(90 364.7 184.4)">C209</text>
<text x="372.3" y="184.4" transform="rotate(90 372.3 184.4)">C125</text>
<text x="96.5" y="187.3">PKG_TYPE=MLF48B-040-0606L</text>
<text x="145.2" y="188.6">C226</text>
<text x="154.1" y="188.2">10PF</text>
<text x="342.9" y="191.1">MGLB2012_220T_LF</text>
<text x="86.6" y="197.3" transform="rotate(90 86.6 197.3)">C38</text>
<text x="94" y="197.3" transform="rotate(90 94 197.3)">R83</text>
<text x="364.7" y="194.2" transform="rotate(90 364.7 194.2)">10UF</text>
<text x="372.3" y="194.2" transform="rotate(90 372.3 194.2)">100NF</text>
<text x="119.4" y="203.9" transform="rotate(90 119.4 203.9)">R4</text>
<text x="86.6" y="206.9" transform="rotate(90 86.6 206.9)">100NF</text>
<text x="94" y="207.9" transform="rotate(90 94 207.9)">10K</text>
<text x="339.1" y="206.9">LB15</text>
<text x="119.4" y="213" transform="rotate(90 119.4 213)">2K</text>
<text x="337.6" y="211.4">1</text>
<text x="354.3" y="211.4">2</text>
<text x="364.7" y="212.4" transform="rotate(90 364.7 212.4)">C210</text>
<text x="372.3" y="212.4" transform="rotate(90 372.3 212.4)">C126</text>
<text x="342.9" y="219.1">MGLB2012_220T_LF</text>
<text x="43.2" y="223.7">J3</text>
<text x="364.7" y="222.1" transform="rotate(90 364.7 222.1)">10UF</text>
<text x="372.3" y="222.1" transform="rotate(90 372.3 222.1)">100NF</text>
<text x="18" y="257.2" transform="rotate(90 18 257.2)">C9</text>
<text x="24.4" y="257.2" transform="rotate(90 24.4 257.2)">C8</text>
<text x="30.7" y="257.2" transform="rotate(90 30.7 257.2)">C7</text>
<text x="154.1" y="252.1">C174</text>
<text x="163.8" y="252.1">30PF</text>
<text x="43.2" y="259.3">D2008_2X12A</text>
<text x="44.2" y="262.2">J5</text>
<text x="138.2" y="259.2" transform="rotate(-90 138.2 259.2)">1MEG</text>
<text x="142.2" y="262.2">24MHZ</text>
<text x="18" y="264" transform="rotate(90 18 264)">10UF</text>
<text x="24.4" y="264" transform="rotate(90 24.4 264)">10UF</text>
<text x="30.7" y="264" transform="rotate(90 30.7 264)">10UF</text>
<text x="43.2" y="264.8">1</text>
<text x="43.2" y="269.9">3</text>
<text x="54.4" y="264.8">2</text>
<text x="54.4" y="269.9">4</text>
<text x="138.2" y="269.7" transform="rotate(-90 138.2 269.7)">R24</text>
<text x="154.1" y="269.9">C172</text>
<text x="163.8" y="269.9">30PF</text>
<text x="39.9" y="274.9">1204_041_12_1</text>
</g>
<g font-size="2.5">
<text x="44.4" y="64.1">3136_I2C_SDA</text>
<text x="106.7" y="65.4">3136_ADDR1R103</text>
<text x="44.4" y="66.7">3136_I2C_SCL</text>
<text x="106.7" y="67.9">3136_ADDR0 R41</text>
<text x="275.6" y="71.7">3V3_MOS_S</text>
<text x="340.4" y="71.7">3V3_DVDD_S</text>
<text x="67.3" y="95.9">3136_I2C_SCL</text>
<text x="67.3" y="93.3">3136_I2C_SDA</text>
<text x="315" y="97.1">3V3_AVDD_S</text>
<text x="14" y="102.2">3136_TSI_SYNCR226</text>
<text x="14" y="104.8">3136_TSI_VALID R5</text>
<text x="14" y="107.3">3136_TSI_CLK</text>
<text x="49.5" y="104.8">3136_TS_VAL</text>
<text x="49.5" y="107.3">3136_TS_CLK</text>
<text x="49.5" y="102.2">3136_TS_SYNC</text>
<text x="176.5" y="107.3">3136_RF_AGC</text>
<text x="14" y="112.4">3136_TSI_D1</text>
<text x="14" y="109.8">3136_TSI_D0</text>
<text x="49.5" y="112.4">3136_TS_OUT1</text>
<text x="49.5" y="109.8">3136_TS_OUT0</text>
<text x="14" y="117.5">3136_TSI_D3</text>
<text x="14" y="114.9">3136_TSI_D2</text>
<text x="49.5" y="117.5">3136_TS_OUT3</text>
<text x="49.5" y="114.9">3136_TS_OUT2</text>
<text x="139.2" y="118" transform="rotate(-90 139.2 118)">3136_ADDR0</text>
<text x="141.7" y="118" transform="rotate(-90 141.7 118)">3136_ADDR1</text>
<text x="14" y="125.1">3136_TSI_D6</text>
<text x="14" y="122.5">3136_TSI_D5</text>
<text x="14" y="120">3136_TSI_D4</text>
<text x="49.5" y="125.1">3136_TS_OUT6</text>
<text x="49.5" y="122.5">3136_TS_OUT5</text>
<text x="49.5" y="120">3136_TS_OUT4</text>
<text x="14" y="127.6">3136_TSI_D7</text>
<text x="49.5" y="127.6">3136_TS_OUT7</text>
<text x="186.7" y="136.5">3136_QOUT_P</text>
<text x="186.7" y="139.1">3136_QOUT_N</text>
<text x="81.3" y="144.1">3V3_DVDD_S</text>
<text x="168.9" y="144.1">1V2_ADC_S</text>
<text x="186.7" y="146.7">3136_IOUT_N</text>
<text x="186.7" y="149.2">3136_IOUT_P</text>
<text x="81.3" y="151.8">1V2_DVDD_S</text>
<text x="168.9" y="151.8">3V3_AVDD_S</text>
<text x="81.3" y="161.9">3V3_DVDD_S</text>
<text x="168.9" y="156.8">1V2_APLL_S</text>
<text x="185.4" y="161.9">AC2012_SDA_T</text>
<text x="185.4" y="159.4">AC2012_SCL_T</text>
<text x="255.3" y="156.8">5V0_MOS_S</text>
<text x="276.9" y="158">VIN</text>
<text x="284.8" y="161.9">ADJ</text>
<text x="289.8" y="158">VOUT1</text>
<text x="289.8" y="160.6">VOUT2</text>
<text x="364.5" y="156.8">1V2_DVDD_S</text>
<text x="67.3" y="164.5">3136_DISEQC_OUT</text>
<text x="168.9" y="164.5">1V2_DVDD_S</text>
<text x="364.5" y="183.5">1V2_ADC_S</text>
<text x="67.3" y="188.6">3136_DISEQC_IN</text>
<text x="67.3" y="193.7">3136_RSTN</text>
<text x="160" y="196.2">3136_LNB_EN</text>
<text x="126.5" y="201.8" transform="rotate(-90 126.5 201.8)">1V2_DVDD_S</text>
<text x="131.6" y="201.8" transform="rotate(-90 131.6 201.8)">3V3_DVDD_S</text>
<text x="118.9" y="204.3" transform="rotate(-90 118.9 204.3)">3136_FUNC_SEL</text>
<text x="129" y="205.6" transform="rotate(-90 129 205.6)">3136_HV_SEL</text>
<text x="139.2" y="208.1" transform="rotate(-90 139.2 208.1)">3136_XOUT</text>
<text x="141.7" y="208.1" transform="rotate(-90 141.7 208.1)">3136_XIN</text>
<text x="364.5" y="211.4">1V2_APLL_S</text>
<text x="14" y="226.7">3136_I2C_SCL</text>
<text x="72.4" y="226.7">3136_I2C_SDA</text>
<text x="14" y="231.8">3136_TSI_CLK</text>
<text x="14" y="229.2">3136_TSI_VALID</text>
<text x="72.4" y="229.2">3136_TSI_SYNC</text>
<text x="14" y="236.8">3136_TSI_D1</text>
<text x="14" y="234.3">3136_TSI_D0</text>
<text x="14" y="239.4">3136_TSI_D3</text>
<text x="72.4" y="239.4">3136_TSI_D4</text>
<text x="72.4" y="236.8">3136_TSI_D2</text>
<text x="14" y="244.5">3136_TSI_D7</text>
<text x="14" y="241.9">3136_TSI_D5</text>
<text x="72.4" y="244.5">3136_RSTN</text>
<text x="72.4" y="241.9">3136_TSI_D6</text>
<text x="17.8" y="249.5">3V3_MOS_S</text>
<text x="17.8" y="254.6">12V0_MOS_S</text>
<text x="17.8" y="252.1">5V0_MOS_S</text>
<text x="123.2" y="252.1">3136_XOUT</text>
<text x="44.2" y="266.1">A1</text>
<text x="51.9" y="266.1">A2</text>
<text x="123.2" y="269.9">3136_XIN</text>
<text x="44.2" y="271.1">A3</text>
<text x="51.9" y="271.1">A4</text>
</g>
<text font-size="2.5" fill="#0000a0" x="162.6" y="183.5">CLose to U2</text>
<g font-size="2.1" fill="#400040">
<text x="111.3" y="123" transform="rotate(-90 111.3 123)">49</text>
<text x="116.4" y="123" transform="rotate(-90 116.4 123)">48</text>
<text x="118.9" y="123" transform="rotate(-90 118.9 123)">47</text>
<text x="121.5" y="123" transform="rotate(-90 121.5 123)">46</text>
<text x="124" y="123" transform="rotate(-90 124 123)">45</text>
<text x="126.6" y="123" transform="rotate(-90 126.6 123)">44</text>
<text x="129.1" y="123" transform="rotate(-90 129.1 123)">43</text>
<text x="131.6" y="123" transform="rotate(-90 131.6 123)">42</text>
<text x="134.2" y="123" transform="rotate(-90 134.2 123)">41</text>
<text x="136.7" y="123" transform="rotate(-90 136.7 123)">40</text>
<text x="139.3" y="123" transform="rotate(-90 139.3 123)">39</text>
<text x="141.8" y="123" transform="rotate(-90 141.8 123)">38</text>
<text x="144.3" y="123" transform="rotate(-90 144.3 123)">37</text>
<text x="99.1" y="136.6">1</text>
<text x="158.7" y="136.6">36</text>
<text x="99.1" y="139.1">2</text>
<text x="99.1" y="141.7">3</text>
<text x="158.7" y="141.7">34</text>
<text x="158.7" y="139.1">35</text>
<text x="99.1" y="144.2">4</text>
<text x="99.1" y="146.7">5</text>
<text x="99.1" y="149.3">6</text>
<text x="158.7" y="149.3">31</text>
<text x="158.7" y="146.7">32</text>
<text x="158.7" y="144.2">33</text>
<text x="99.1" y="151.8">7</text>
<text x="99.1" y="154.4">8</text>
<text x="158.7" y="154.4">29</text>
<text x="158.7" y="151.8">30</text>
<text x="97.8" y="159.4">10</text>
<text x="97.8" y="162">11</text>
<text x="99.1" y="156.9">9</text>
<text x="158.7" y="162">26</text>
<text x="158.7" y="159.4">27</text>
<text x="158.7" y="156.9">28</text>
<text x="97.8" y="164.5">12</text>
<text x="158.7" y="164.5">25</text>
<text x="116.4" y="184" transform="rotate(-90 116.4 184)">13</text>
<text x="118.9" y="184" transform="rotate(-90 118.9 184)">14</text>
<text x="121.5" y="184" transform="rotate(-90 121.5 184)">15</text>
<text x="124" y="184" transform="rotate(-90 124 184)">16</text>
<text x="126.6" y="184" transform="rotate(-90 126.6 184)">17</text>
<text x="129.1" y="184" transform="rotate(-90 129.1 184)">18</text>
<text x="131.6" y="184" transform="rotate(-90 131.6 184)">19</text>
<text x="134.2" y="184" transform="rotate(-90 134.2 184)">20</text>
<text x="136.7" y="184" transform="rotate(-90 136.7 184)">21</text>
<text x="139.3" y="184" transform="rotate(-90 139.3 184)">22</text>
<text x="141.8" y="184" transform="rotate(-90 141.8 184)">23</text>
<text x="144.3" y="184" transform="rotate(-90 144.3 184)">24</text>
<text x="39.4" y="233.7">19</text>
<text x="39.4" y="231.1">21</text>
<text x="39.4" y="228.6">23</text>
<text x="59.7" y="233.7">20</text>
<text x="59.7" y="231.1">22</text>
<text x="59.7" y="228.6">24</text>
<text x="39.4" y="238.7">15</text>
<text x="39.4" y="236.2">17</text>
<text x="59.7" y="238.7">16</text>
<text x="59.7" y="236.2">18</text>
<text x="39.4" y="243.8">11</text>
<text x="39.4" y="241.3">13</text>
<text x="59.7" y="243.8">12</text>
<text x="59.7" y="241.3">14</text>
<text x="40.6" y="251.4">5</text>
<text x="40.6" y="248.9">7</text>
<text x="40.6" y="246.4">9</text>
<text x="59.7" y="251.4">6</text>
<text x="59.7" y="248.9">8</text>
<text x="59.7" y="246.4">10</text>
<text x="40.6" y="256.5">1</text>
<text x="40.6" y="254">3</text>
<text x="59.7" y="254">4</text>
<text x="59.7" y="256.5">2</text>
</g>
<g font-size="2.1">
<text x="112.4" y="130.7" transform="rotate(-90 112.4 130.7)">SINK</text>
<text x="120" y="129.4" transform="rotate(-90 120 129.4)">GND</text>
<text x="135.2" y="129.4" transform="rotate(-90 135.2 129.4)">SCL</text>
<text x="137.8" y="129.4" transform="rotate(-90 137.8 129.4)">SDA</text>
<text x="140.3" y="131.9" transform="rotate(-90 140.3 131.9)">ADDR0</text>
<text x="142.8" y="131.9" transform="rotate(-90 142.8 131.9)">ADDR1</text>
<text x="145.4" y="129.4" transform="rotate(-90 145.4 129.4)">AGC</text>
<text x="102.9" y="137.6">TS_OUT1</text>
<text x="117.4" y="134.5" transform="rotate(-90 117.4 134.5)">TS_OUT0</text>
<text x="122.5" y="133.2" transform="rotate(-90 122.5 133.2)">TS_CLK</text>
<text x="125.1" y="135.7" transform="rotate(-90 125.1 135.7)">DVDD33_4</text>
<text x="127.6" y="135.7" transform="rotate(-90 127.6 135.7)">TS_VALID</text>
<text x="130.1" y="134.5" transform="rotate(-90 130.1 134.5)">TS_SYNC</text>
<text x="132.7" y="135.7" transform="rotate(-90 132.7 135.7)">DVDD12_4</text>
<text x="149.9" y="137.6">VINPQ</text>
<text x="102.9" y="140.2">TS_OUT2</text>
<text x="102.9" y="142.7">TS_OUT3</text>
<text x="147.3" y="142.7">ADC_GND</text>
<text x="149.9" y="140.2">VINNQ</text>
<text x="102.9" y="145.2">DVDD33_1</text>
<text x="102.9" y="147.8">TS_OUT4</text>
<text x="144.8" y="145.2">ADC_VDD12</text>
<text x="149.9" y="147.8">VINNI</text>
<text x="102.9" y="150.3">TS_OUT5</text>
<text x="102.9" y="152.9">DVDD12_1</text>
<text x="102.9" y="155.4">TS_OUT6</text>
<text x="143.5" y="152.9">AVDD33_PLL</text>
<text x="147.3" y="155.4">PLL_GND</text>
<text x="149.9" y="150.3">VINPI</text>
<text x="102.9" y="157.9">TS_OUT7</text>
<text x="102.9" y="160.5">TS_ERR</text>
<text x="143.5" y="157.9">AVDD12_PLL</text>
<text x="151.1" y="160.5">SCLT</text>
<text x="102.9" y="163">DVDD33_2</text>
<text x="102.9" y="165.6">DISEQC_OUT</text>
<text x="146" y="165.6">DVDD12_3</text>
<text x="151.1" y="163">SDAT</text>
<text x="117.4" y="178.9" transform="rotate(-90 117.4 178.9)">DISEQC_IN</text>
<text x="120" y="178.9" transform="rotate(-90 120 178.9)">FUNC_SEL</text>
<text x="122.5" y="178.9" transform="rotate(-90 122.5 178.9)">RSTN</text>
<text x="125.1" y="178.9" transform="rotate(-90 125.1 178.9)">FSK_OUT</text>
<text x="127.6" y="178.9" transform="rotate(-90 127.6 178.9)">DVDD12_2</text>
<text x="130.1" y="178.9" transform="rotate(-90 130.1 178.9)">HV_SEL</text>
<text x="132.7" y="178.9" transform="rotate(-90 132.7 178.9)">DVDD33_3</text>
<text x="135.2" y="178.9" transform="rotate(-90 135.2 178.9)">FSK_IN</text>
<text x="137.8" y="178.9" transform="rotate(-90 137.8 178.9)">LNB_EN</text>
<text x="140.3" y="178.9" transform="rotate(-90 140.3 178.9)">XOUT</text>
<text x="142.8" y="178.9" transform="rotate(-90 142.8 178.9)">XIN</text>
<text x="145.4" y="178.9" transform="rotate(-90 145.4 178.9)">CLK_OUT</text>
<text x="44.4" y="227.8">A23</text>
<text x="53.3" y="227.8">A24</text>
<text x="44.4" y="232.9">A19</text>
<text x="44.4" y="230.3">A21</text>
<text x="53.3" y="232.9">A20</text>
<text x="53.3" y="230.3">A22</text>
<text x="44.4" y="237.9">A15</text>
<text x="44.4" y="235.4">A17</text>
<text x="53.3" y="237.9">A16</text>
<text x="53.3" y="235.4">A18</text>
<text x="44.4" y="243">A11</text>
<text x="44.4" y="240.5">A13</text>
<text x="44.4" y="245.6">A9</text>
<text x="53.3" y="245.6">A10</text>
<text x="53.3" y="243">A12</text>
<text x="53.3" y="240.5">A14</text>
<text x="44.4" y="250.6">A5</text>
<text x="44.4" y="248.1">A7</text>
<text x="54.6" y="250.6">A6</text>
<text x="54.6" y="248.1">A8</text>
<text x="44.4" y="255.7">A1</text>
<text x="44.4" y="253.2">A3</text>
<text x="54.6" y="253.2">A4</text>
<text x="54.6" y="255.7">A2</text>
</g>
</svg>
